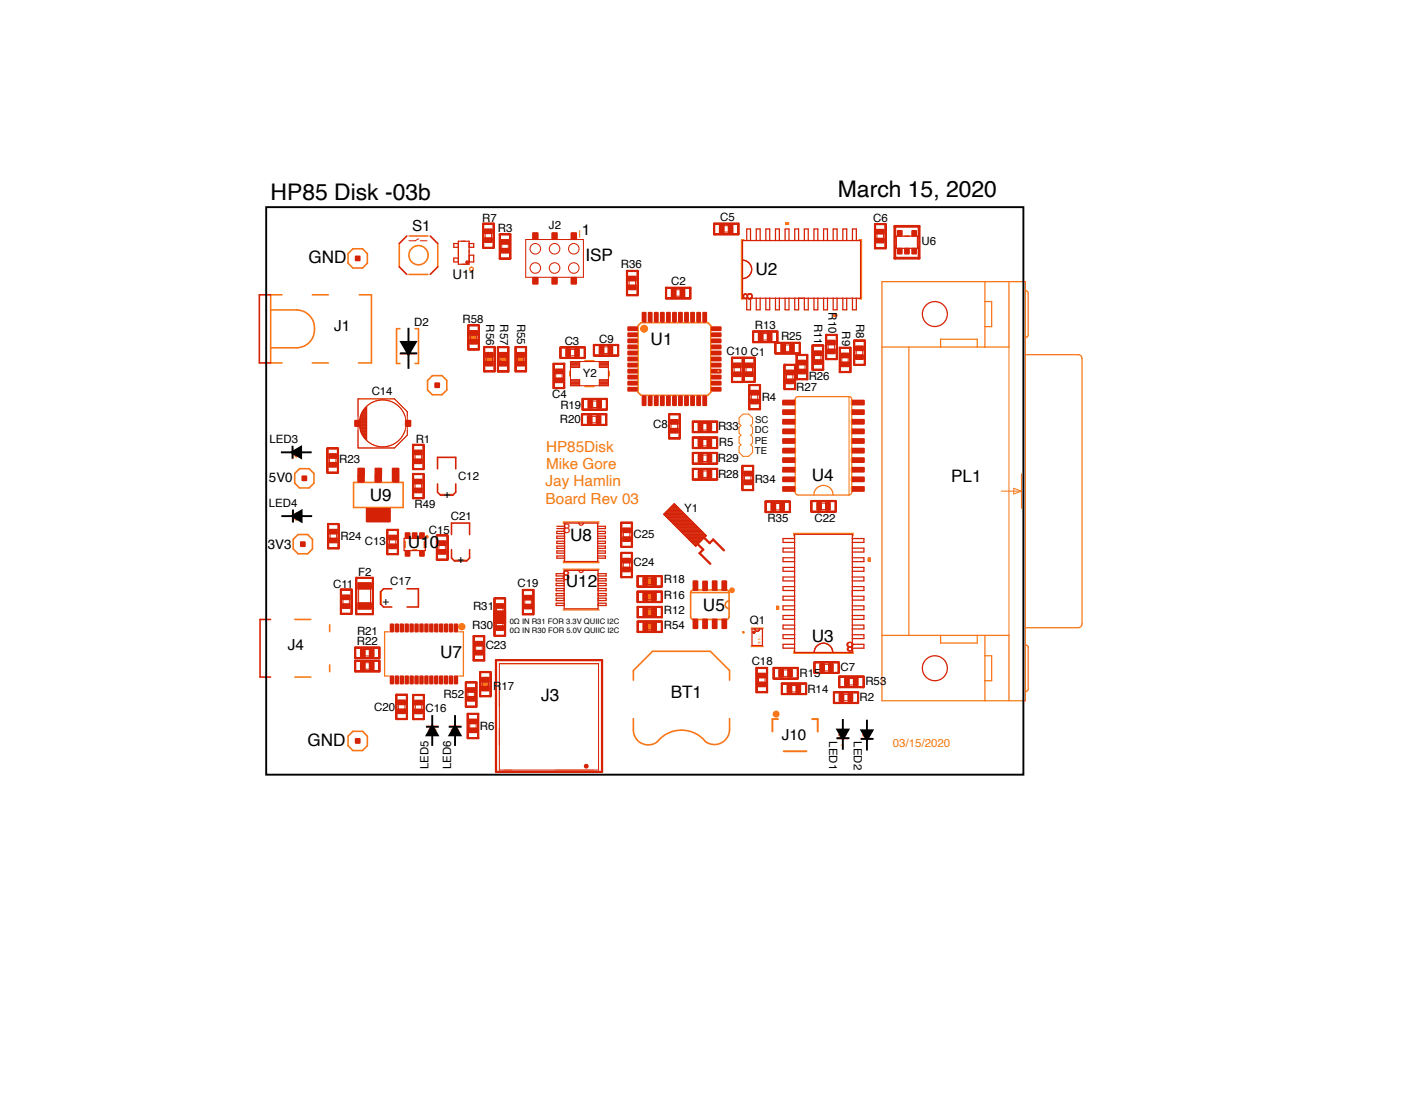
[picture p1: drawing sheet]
<svg xmlns="http://www.w3.org/2000/svg" width="259mm" height="203mm" viewBox="0 0 259 203" stroke-linecap="round" stroke-linejoin="round" font-family="sans-serif">
<g fill="#000" stroke="#d52106" stroke-width=".35">
<path d="M89.3 41.3v4.6zM89.3 45.8h2zM89.3 41.3l2 .1zM91.2 41.3l.1 4.6zM92.3 43.3l.1 4.5zM92.3 47.8h2zM92.3 43.3h2zM94.3 43.3v4.5zM115.9 50.1v4.5zM115.9 54.6h2zM115.9 50.1h2zM117.8 50.1l.1 4.5z"/>
<path d="M123.1 53.2v2zM123.1 55.1l4.5 .1zM123.1 53.2h4.5zM127.6 53.2v2zM132 41.3v2.1zM132 43.3h4.5zM132 41.3l4.5 .1zM136.4 41.3l.1 2.1zM161.7 41.4v4.5zM161.7 45.9h2zM161.7 41.4h2zM163.6 41.4l.1 4.5z"/>
<path d="M165.3 41.8h.2l-.1 6h-.1zM165.3 47.7h4.6l.1 .1h-4.7zM165.3 41.8h4.6l.1 .1h-4.7zM169.8 41.8h.2l-.1 6h-.1zM86.6 60.1v4.5zM86.5 64.6h2zM86.6 60.1l1.9 .1zM88.5 60.1v4.5zM89.5 64.1v4.6zM89.5 68.6l1.9 .1zM89.5 64.1l1.9 .1zM91.4 64.1v4.6z"/>
<path d="M92 64.2v4.5zM92 68.6l2 .1zM92 64.2h2zM93.9 64.2l.1 4.5zM95.3 64.1v4.6zM95.3 68.6l1.9 .1zM95.3 64.1l1.9 .1zM97.2 64.1v4.6zM102.3 67.3v4.5zM102.3 71.7l2 .1zM103.6 64.2v2zM103.6 66.2h4.5z"/>
<path d="M102.3 67.3h2zM104.3 67.3v4.5zM107.5 76.6l.1 2zM107.5 78.6h4.6zM107.6 73.7l.1 2.1zM107.7 75.7h4.5zM103.6 64.2h4.5zM108 64.2l.1 2zM109.7 63.8l.1 2zM109.7 65.7h4.6zM107.5 76.6h4.6zM112 76.6l.1 2z"/>
<path d="M107.6 73.7l4.6 .1zM112.1 73.7l.1 2.1zM109.7 63.8h4.6zM114.2 63.8l.1 2zM123.6 76.6l.1 4.5zM123.6 76.6h2.1zM128 77.9l.1 2zM128 79.9h4.6zM128 77.9l4.6 .1zM132.5 77.9l.1 2zM135.3 66.1v4.6zM135.3 70.6h2z"/>
<path d="M135.3 66.1l2 .1zM137.2 66.1l.1 4.6zM137.5 66.1v4.5zM137.5 70.6h2zM138.5 71.2v4.5zM138.5 75.7h2zM139.2 61.3v2zM139.2 63.3h4.5zM137.5 66.1l2 .1zM139.5 66.1v4.5zM138.5 71.2h2zM140.4 71.2l.1 4.5z"/>
<path d="M143.3 63.4v2zM143.3 65.3l4.5 .1zM139.2 61.3h4.5zM143.6 61.3l.1 2zM145 67.4v4.6zM145 71.9l2 .1zM145 67.4l2 .1zM146.9 67.4l.1 4.6zM147.2 65.6v4.6zM147.2 70.1h2zM143.3 63.4h4.5zM147.8 63.4v2z"/>
<path d="M147.2 65.6h2zM149.2 65.6v4.6zM150.1 63.9l.1 4.5zM150.1 68.4h2.1zM150.1 63.9h2.1zM152.1 63.9l.1 4.5zM152.7 61.9v4.5zM152.7 66.4h2zM152.7 61.9h2zM154.6 61.9l.1 4.5zM155.2 64.3v4.5zM155.2 68.8h2z"/>
<path d="M155.2 64.3h2zM157.2 64.3v4.5zM157.8 63l.1 4.5zM157.9 67.4l2 .1zM157.8 63h2.1zM159.8 63v4.5zM60.5 82.9v4.5zM60.5 87.4h2zM60.6 96.9l.1 4.5zM60.5 82.9h2zM62.4 82.9l.1 4.5zM60.6 96.9h2z"/>
<path d="M71.6 97.9v4.6zM71.6 97.9l2 .1zM76.3 82.2l.1 4.6zM76.3 87.6l.1 4.5zM76.3 86.7h2zM76.3 92.1h2zM76.3 82.2l2 .1zM76.3 87.6l2 .1zM78.3 82.2v4.6zM78.3 87.6v4.5zM80.7 99l.1 4.5zM80.7 99h2z"/>
<path d="M114.8 96.6v4.5zM114.8 96.6l2 .1zM123.6 81.1h2.1zM125.6 76.6v4.5zM128 80.9l.1 2zM128 86.7l.1 2zM128 83.7l.1 2.1zM128 82.8l4.6 .1zM128 88.7h4.6zM128 85.7h4.6zM128 80.9h4.6zM128 86.7h4.6z"/>
<path d="M128 83.7l4.6 .1zM132.5 80.9l.1 2zM132.5 86.7l.1 2zM132.5 83.7l.1 2.1zM137.2 86.1v4.5zM137.2 90.6h2zM137.2 86.1l2 .1zM139.2 86.1v4.5zM141.5 92.7v2zM141.5 94.7h4.5zM141.5 92.7h4.5zM146 92.7v2z"/>
<path d="M149.9 92.6l.1 2zM149.9 94.6h4.6zM149.9 92.6l4.6 .1zM154.4 92.6l.1 2zM60.6 101.4h2zM62.6 96.9v4.5zM63 109v4.5zM63 113.5h2zM63 109h2zM64.9 109l.1 4.5zM65.6 119.7l.1 2zM65.8 106.8l.1 6.8z"/>
<path d="M65.8 113.5l3.1 .1zM65.8 106.8l3.1 .1zM68.9 106.8v6.8zM65.6 119.7h4.6zM71.6 102.4l2 .1zM73.5 97.9l.1 4.6zM80.7 103.5h2zM82.7 99v4.5zM87.5 117.6l.1 4.5zM87.5 117.6h2zM91.4 113.1v4.5zM91.4 110.6v4.6z"/>
<path d="M91.4 117.5l2 .1zM91.4 115.1h2zM91.4 113.1h2zM91.4 110.6h2zM93.3 113.1l.1 4.5zM93.3 110.6l.1 4.6zM96.6 109.1l.1 4.5zM96.6 113.5l2 .1zM96.6 109.1h2zM98.6 109.1v4.5zM114.8 102.2v4.5zM114.8 101.1h2z"/>
<path d="M114.8 106.7h2zM114.8 102.2h2zM116.8 96.6v4.5zM116.8 102.2v4.5zM117.8 109.4v1.9zM117.8 106.5v2zM117.8 114.9l.1 2zM117.8 112.2l.1 2zM117.8 111.3h4.5zM117.8 108.4l4.5 .1zM117.8 116.8l4.6 .1zM117.8 114.1h4.6z"/>
<path d="M117.8 109.4h4.5zM117.8 106.5h4.5zM117.8 114.9h4.6zM117.8 112.2h4.6zM122.3 109.4v1.9zM122.3 106.5v2zM122.3 114.9v2zM122.3 112.2v2zM65.6 122.2l.1 2zM65.6 121.7h4.6zM65.6 124.1h4.6zM65.6 122.2h4.6z"/>
<path d="M70.1 119.7v2zM70.1 122.2v2zM73.2 128.4l.1 4.6zM73.2 132.9l2 .1zM73.2 128.4l2 .1zM75.2 128.4v4.6zM76.3 128.5l.1 4.5zM76.3 133h2.1zM76.3 128.5h2.1zM78.3 128.5v4.5zM86.1 126.2v4.5zM86.1 130.6l2 .1z"/>
<path d="M86.4 132l.1 4.5zM86.4 136.5h2zM87.5 122.1h2zM86.1 126.2h2zM88 126.2l.1 4.5zM86.4 132h2zM88.4 132v4.5zM88.7 124.3l.1 4.5zM88.7 128.7h2zM89.5 117.6v4.5zM88.7 124.3h2zM90.6 124.3l.1 4.5z"/>
<path d="M91.6 122l.1 20.7zM91.6 122l19.7 .1zM139.8 123.5v4.5zM139.8 128h2zM139.8 123.5h2zM141.7 123.5l.1 4.5zM142.9 123.5l.1 2zM142.9 125.5h4.6zM144.5 126.4v2zM144.5 128.3h4.5zM142.9 123.5h4.6zM147.4 123.5l.1 2z"/>
<path d="M144.5 126.4h4.5zM149 126.4v2zM150.5 122.5v1.9zM150.5 124.4h4.5zM154.1 128v2zM154.1 129.9l4.5 .1zM150.5 122.5h4.5zM155 122.5v1.9zM155.1 125.1v2zM155.1 127l4.5 .1zM154.1 128h4.5zM158.6 128v2z"/>
<path d="M155.1 125.1h4.5zM159.6 125.1v2zM91.7 142.7h19.6zM111.2 122l.1 20.7z"/>
</g>
<g fill="none" stroke="#f97618" stroke-width=".3">
<path d="M50 57.3h4.9a3.5 3.5 0 0 1 3.2 3.5 3.5 3.5 0 0 1-3.2 3.5h-4.9M52.1 54.5h-2.1v12.6h2.1M57.7 54.5h3M64.3 46.9l.9-.9h1.8l.9 .9v1.8l-.9 .9h-1.8l-.9-.9zM66.4 54.5h2.3v12.6h-2.4M73.8 45v4.3M75.6 50.7h3.5M75.6 43.6h3.5M80.9 45v4.3M118.5 59.7h12.3l.6 .5v12.3l-.6 .6h-12.3l-.6-.6v-12.3zM165.6 44.2v1.2M167.2 43.7h.8"/>
<path d="M169.6 44.2v1.2M57.7 67.1h3M73.9 60.8h-.6v6.4h.6M73.9 65.4h2.8M76.7 60.8h.7v6.4h-.7M79 70.3l.9-.8h1.8l.9 .8v1.8l-.9 .9h-1.8l-.9-.9zM105.3 68.7v.8M108.1 71.5h1.7M108.1 66.7h1.7M112.6 68.7v.8M54.1 82.9v1.9M54.1 94.6v1.9"/>
<path d="M54.2 99.7l.9-.9h1.8l.9 .9v1.8l-.9 .9h-1.8l-.9-.9zM54.5 87.6l.9-.9h1.7l.9 .9v1.7l-.9 .9h-1.7l-.9-.9zM54.8 83.2l-.7 .6 .7 .7M54.8 94.9l-.7 .6 .7 .7M65.4 89.2h9.1v4.6h-9.1zM81.5 91.4h2.1M54.5 114.5h2.9M60.9 115.5v1.3M70.5 109.5v2.1M74.9 100.1v1.2M76.3 101.7h.7M78.4 100.1v1.2"/>
<path d="M84.1 103.6h2.1M127.6 109.6h7.2M127.7 109.3l.5-.2h6l.3 .1 .3 .4v4.4l-.1 .3-.5 .2h-6.3l-.3-.5v-4.4zM134.8 111.1a.71 .71 0 0 0-.8 .7 .71 .71 0 0 0 .8 .7M54.5 125.2h2.9M60.9 122.9v1.3M65.2 135.2h1.8l.9 .9v1.8l-.9 .9h-1.8l-.9-.9v-1.8zM78.9 134.3h2M79.2 135l.7-.7 .7 .7M83.2 134.3h1.9M83.4 135l.7-.7 .7 .7M117.1 132.9a5.3 5.3 0 0 0 .3 3.4 2.72 2.72 0 0 0 4.6 .3 5.7 5.7 0 0 1 8.4 .5 2.79 2.79 0 0 0 4.4-2.1v-2.1"/>
<path d="M117.1 125.8v-1.8l3.5-3.6h10.7l3.5 3.6v1.8M154.7 136.6h1.9M155 135.9l.7 .6 .6-.6M159.1 136.6h2M159.4 135.9l.7 .7 .7-.7"/>
<circle cx="77.4" cy="47.2" r="1.78"/>
</g>
<g fill="#f97618" stroke="#f97618" stroke-width=".35">
<path d="M118.7 60.3a.57 .57 0 0 1 .9 .2 .57 .57 0 0 1-.4 .8 .57 .57 0 0 1-.7-.5h.3a.21 .21 0 0 1 .3-.2 .21 .21 0 0 1 .1 .3 .21 .21 0 0 1-.3 0l-.1-.1h-.3z" fill-rule="evenodd"/>
<circle cx="78.9" cy="99.3" r=".17"/>
<circle cx="85.4" cy="115.9" r=".51"/>
<circle cx="143.4" cy="132" r=".48"/>
<circle cx="135.3" cy="109.1" r=".36"/>
</g>
<g fill="none" stroke="#f97618" stroke-width=".18">
<path d="M145.2 41.2h.5v.3h-.5zM145.2 41.4h.5M145.2 41.3h.5M145.2 41.2h.5M154.1 58.1h.5v.3h-.5zM154.1 58.4h.5M154.1 58.3h.5M154.1 58.2h.5M66.2 77v-3.3h6.7l2.4 2.4v.9M66.2 79.6v3.2h6.7l2.4-2.3v-.9M66.6 77a4.3 4.3 0 0 1 4.1-3 4.3 4.3 0 0 1 4.2 3M66.6 79.6a4.3 4.3 0 0 0 4.1 3 4.3 4.3 0 0 0 4.2-3"/>
<path d="M156.9 73.3v18.2M186.5 64.2v53.3M185.1 90.8h3.7M187.4 90.3l1.4 .5-1.4 .5zM188.8 87.6v6.4M143.5 112.1h.4v.5l-.4 .1zM143.5 112.6h.4M143.5 112.5h.4M143.5 112.4h.4M143.5 112.3h.4M143.5 112.2h.4M143.5 112.1h.4"/>
<path d="M160.5 103.2h.4v.6h-.4zM160.5 103.7h.4M160.5 103.6h.4M160.5 103.5h.4M160.5 103.4h.4M160.5 103.3h.4"/>
</g>
<g fill="none" stroke="#f97618" stroke-width=".23">
<path d="M84.7 46.2v1M85.5 44.6h.5M85.5 48.9h.5M86.7 46.2v.5M137.5 44.3h-.5v11h.5M158.8 44.3h.4v11h-.4M163 52.1h26.5v77.5h-26.5zM182 52.1v12.1M182 55.8h1.3v4.6h-1.3M186.5 52.1v12.1h-23.5M189.5 53.8l.4 .1 .1 .3v7.8l-.1 .2-.4 .1M147.2 73.4l9.7-.1 .3 .1 .2 .3v17.3l-.2 .4-.3 .1h-9.4l-.3-.1-.2-.3v-17.2z"/>
<path d="M168 64.2v53.3M173.8 64.2v-1.5h6.8v1.5M189.5 65.6h9.8a.7 .7 0 0 1 .7 .7v49a.7 .7 0 0 1-.7 .8h-9.8M104.1 96.8v-.3h6.6v.3M146.7 99.1v-.5h11v.5M150.4 91.5a1.78 1.78 0 0 1 1.8-1.8 1.78 1.78 0 0 1 1.8 1.8M71.9 116.8h-.8v8.2h.8M84.8 116.8h.8v8.2h-.8M104.1 112.8h6.7M104.1 105.2h6.7M104.1 103.7v.3h6.6v-.3M138.8 119.5h2.3"/>
<path d="M138.8 116.1h2.3M163 117.5h23.5v12.1M173.8 117.5v1.4h6.8v-1.4M182 117.5v12.1M189.5 119.3h.3l.2 .3v7.9l-.1 .2-.4 .1M146.7 120.3v.5h11v-.5M182 121.2h1.3v4.7h-1.3"/>
<circle cx="87.1" cy="49.7" r=".36"/>
<circle cx="137.4" cy="116.9" r=".11"/>
</g>
<g fill="#f97618" stroke="#f97618" stroke-width=".35">
<path d="M95.7 66.1h1.1v.6h-1.1z"/>
<path d="M89.9 66.1h1.1v.6h-1.1z"/>
<path d="M92.5 66.2h1v.5h-1z"/>
<path d="M87 62.1h1v.6h-1z"/>
<path d="M157.4 90h.2v.8h-.2z"/>
<path d="M157.4 88.3h.2v.7h-.2z"/>
<path d="M157.4 86.5h.2v.7h-.2z"/>
<path d="M157.4 84.7h.2v.7h-.2z"/>
<path d="M157.4 83h.2v.7h-.2z"/>
<path d="M157.4 81.2h.2v.7h-.2z"/>
<path d="M157.4 79.4h.2v.7h-.2z"/>
<path d="M157.4 77.6h.2v.7h-.2z"/>
<path d="M146.8 90h.2v.8h-.2z"/>
<path d="M146.8 88.3h.2v.7h-.2z"/>
<path d="M146.8 86.5h.2v.7h-.2z"/>
<path d="M146.8 84.7h.2v.7h-.2z"/>
<path d="M146.8 83h.2v.7h-.2z"/>
<path d="M146.8 81.2h.2v.7h-.2z"/>
<path d="M146.8 79.4h.2v.7h-.2z"/>
<path d="M146.8 77.6h.2v.7h-.2z"/>
<path d="M146.8 75.8h.2v.8h-.2z"/>
<path d="M146.8 74.1h.2v.7h-.2z"/>
<path d="M157.4 75.8h.2v.8h-.2z"/>
<path d="M157.4 74.1h.2v.7h-.2z"/>
<path d="M119.8 115.4h.5v1h-.5z"/>
<path d="M119.8 112.7h.5v1h-.5z"/>
<path d="M89.2 126.2h1v.6h-1z"/>
<path d="M119.8 109.8h.5v1.1h-.5z"/>
<path d="M119.8 107h.5v1h-.5z"/>
</g>
<path d="M107.1 42.6v1.3M136.6 77.3l.7-.7h1.1l.7 .7v1l-.4 .4 .4 .3v1.1l-.4 .4 .4 .3v1.1l-.4 .3 .4 .4v1.1l-.7 .7h-1.1l-.7-.7v-1.1l.4-.4-.4-.3v-1.1l.4-.3-.4-.4v-1.1l.4-.3-.4-.4zM92.3 122.7h18.3M92.3 126.5v4.1M92.3 134.8v2.9M93.2 142.4h1.4M102.7 142.4h7" fill="none" stroke="#f97618" stroke-width=".19"/>
<path d="M143.8 133h-1v2.3M144.9 138.9h4.1M150.1 133h1v2.3" fill="none" stroke="#f97618" stroke-width=".36"/>
<g fill="none" stroke="#d52106" stroke-width=".18">
<path d="M89.7 43.1v1M90.9 43.1v1M92.7 45v1M93.9 45v1M116.3 51.8v1M117.5 51.8v1M124.8 53.6h1M124.8 54.8h1M133.7 41.7h1M133.7 42.9h1M162.1 43.2v1M163.3 43.2v1"/>
<path d="M66.2 73.7h6.7l2.4 2.4v4.4l-2.4 2.3h-6.7zM66.5 78.3h1.2M66.5 78.2h1.2M66.5 78.5h1.2M66.5 78.1h1.2M66.5 78.6h1.2M66.5 78h1.2M66.5 78.8h1.2M66.5 78.7h1.2M66.5 77.9h1.2M66.5 77.8h1.2M66.6 78.9h1.1"/>
<path d="M66.6 77.7h1.1M66.6 79h1.1M66.6 77.6h1.1M66.6 79.1h1.1M66.6 77.5h1.1M66.6 79.2h1.1M66.6 77.4h1.1M66.6 79.5h1.1M66.6 79.3h1.1M66.6 77.2h1.1M66.7 79.6h1M66.7 77.1h1"/>
<path d="M66.7 77h1M66.7 79.7h1M66.7 76.9h1M66.8 79.8h.9M66.8 76.8h.9M66.8 79.9h.9M66.8 76.7h.9M66.9 76.6h.8M66.9 76.5h.8M67 76.4h.7M67 76.2h.7M67 76.1h.7"/>
<path d="M67.1 76.1l.6-.8v6a4.2 4.2 0 0 1-1-4.3M67.1 76.1l-.4 .9M67.1 76h.6M67.2 75.9h.5M67.3 75.8h.4M67.4 75.7h.3M67.5 75.6h.2M67.6 75.5h.1M67.7 75.4h.1M67.8 75.1v6.3M86.9 61.9v1M88.1 61.9v1"/>
<path d="M89.8 65.9v1M91 65.9v1M92.4 65.9v1M93.6 65.9v1M95.6 65.9v1M96.8 65.9v1M102.7 69v1M103.9 69v1M105.3 64.6h1M105.3 65.8h1M109.3 78.2h1M109.3 77h1"/>
<path d="M109.4 75.3h1M109.4 74.2h1M111.5 64.1h1M111.5 65.3h1M124 78.3v1M125.2 78.3v1M129.8 78.3h1M129.8 79.5h1M135.7 67.9v1M136.9 67.9v1M137.9 67.9v1M138.9 72.9v1"/>
<path d="M139.1 67.9v1M140 72.9v1M140.9 62.9h1M140.9 61.7h1M145 65h1M145 63.8h1M145.4 69.2v1M146.5 69.2v1M147.6 67.4v1M148.8 67.4v1M150.5 65.6v1M151.7 65.6v1"/>
<path d="M153.1 63.7v.9M154.3 63.7v.9M155.6 66v1M156.8 66v1M158.3 64.7v1M159.4 64.7v1M60.9 84.6v1M61 98.6v1M62.1 84.6v1M62.2 98.6v1M66.9 80h.8M66.9 80.1h.8"/>
<path d="M67 80.2h.7M67 80.3h.7M67.1 80.5h.6M67.1 80.6h.6M67.2 80.7h.5M67.3 80.8h.4M67.4 80.9h.3M67.5 81h.2M67.6 81.1h.1M67.7 81.2h.1M72 99.7v1M73.2 99.7v1"/>
<path d="M76.7 84v1M76.7 89.4v1M77.9 84v1M77.9 89.4v1M115.2 98.4v1M116.4 98.4v1M122.7 95h3.9M122.7 95.1h4M122.8 94.9h3.6M122.8 95.3h4M122.9 94.8h3.4M122.9 95.4h4"/>
<path d="M123 94.7h3.2M123 95.5h4M123.1 94.6h3M123.1 95.6h4M123.2 95.7h4M123.2 94.5h2.8M123.3 95.8h4M123.3 94.4h2.6M123.5 94.3h2.3M123.5 95.9h3.9M123.6 96h3.9M123.6 94.2h2.1"/>
<path d="M123.7 94.1h1.9M123.7 96.1h3.9M123.8 94h1.7M123.8 96.2h3.9M123.9 93.8h1.5M123.9 96.3h4M124 93.7h1.3M124 96.4h4M124.1 93.6h1M124.1 96.5h4M124.2 96.7h4M124.2 93.5h.8"/>
<path d="M124.3 96.8h4M124.3 93.4h.6M124.4 96.9h4M124.4 93.3h.4M124.5 93.2h.2M124.6 97h3.9M124.6 93.1l6 5.9-2 2-6-5.9zM124.7 97.1h3.9M124.8 97.2h3.9M124.9 97.3h3.9M125 97.4h3.9M125.1 97.5h3.9"/>
<path d="M125.2 97.6h3.9M125.3 97.8h4M125.4 97.9h4M125.5 98h4M125.6 98.1h4M125.7 98.2h4M125.8 98.3h4M126 98.4h3.9M126.1 98.5h3.9M126.2 98.6h3.9M126.3 98.7h3.9M126.4 98.8h3.9"/>
<path d="M126.5 98.9h4M126.6 99h4M126.7 99.1h3.8M126.8 99.3h3.6M126.9 99.4h3.3M127 99.5h3.1M127.1 99.6h2.9M127.2 99.7h2.7M127.3 99.8h2.5M127.5 99.9h2.2M129.8 81.3h1M129.8 82.4h1"/>
<path d="M129.8 88.3h1M129.8 87.1h1M129.8 85.3h1M129.8 84.1h1M137.6 87.9v1M138.8 87.9v1M143.2 94.3h1M143.2 93.1h1M151.7 94.2h1M151.7 93h1M63.4 110.7v1M64.6 110.7v1"/>
<path d="M66.3 108.8v2.7M68.5 108.8v2.7M81.1 100.7v1M82.3 100.7v1M87.9 119.4v1M89.1 119.4v1M91.7 114.8v1M91.8 112.4v1M93 114.8v1M93 112.4v1M97 110.8v1M98.2 110.8v1"/>
<path d="M115.2 104v1M116.4 104v1M119.6 109.7h1M119.6 110.9h1M119.6 106.9h1M119.6 108.1h1M119.6 116.5h1M119.6 115.3h1M119.6 113.8h1M119.6 112.6h1M127.6 100h2M127.7 100.1h1.8"/>
<path d="M127.8 100.2h1.6M127.9 100.3h1.4M128 100.4h1.1M128.1 100.5h.9M128.2 100.7h.7M128.3 100.8h.5M128.4 100.9h.3M128.6 101h.1M67.4 120.1h1M67.4 121.3h1M67.4 122.5h1M67.4 123.7h1"/>
<path d="M73.6 130.2v1M74.8 130.2v1M76.8 130.2v1M77.9 130.2v1M86.5 127.9v1M86.8 133.7v1M87.7 127.9v1M88 133.7v1M89.1 126v1M90.3 126v1M140.2 125.2v1M141.4 125.2v1"/>
<path d="M144.7 123.9h1M144.7 125.1h1M146.2 126.8h1M146.2 127.9h1M152.3 124h1M152.3 122.8h1M155.9 128.4h1M155.9 129.6h1M156.9 125.5h1M156.9 126.6h1"/>
<circle cx="70.7" cy="78.3" r="4.3"/>
</g>
<g fill="#d52106" stroke="#d52106" stroke-width=".35">
<path d="M137.8 67.2h1.3v.7h-1.3z"/>
<path d="M137.8 68.8h1.3v.7h-1.3z"/>
<path d="M155.2 128.3h.7v1.3h-.7z"/>
<path d="M156.8 128.3h.7v1.3h-.7z"/>
<path d="M92.7 44.4h1.3v.7h-1.3z"/>
<path d="M92.7 46h1.3v.7h-1.3z"/>
<path d="M124.2 53.5h.7v1.3h-.7z"/>
<path d="M125.8 53.5h.7v1.3h-.7z"/>
<path d="M63.3 111.7h1.3v.7h-1.3z"/>
<path d="M63.3 110.1h1.3v.7h-1.3z"/>
<path d="M110.4 74.1h.7v1.3h-.7z"/>
<path d="M108.7 74.1h.8v1.3h-.8z"/>
<path d="M110.3 76.9h.7v1.3h-.7z"/>
<path d="M108.6 76.9h.8v1.3h-.8z"/>
<path d="M76.7 129.5h1.3v.8h-1.3z"/>
<path d="M76.7 131.2h1.3v.7h-1.3z"/>
<path d="M66.7 120h.7v1.4h-.7z"/>
<path d="M68.3 120h.8v1.4h-.8z"/>
<path d="M66.7 122.5h.7v1.3h-.7z"/>
<path d="M68.3 122.5h.8v1.3h-.8z"/>
<path d="M73.6 129.5h1.3v.7h-1.3z"/>
<path d="M73.6 131.2h1.3v.7h-1.3z"/>
<path d="M66.2 111.5h2.4v1.1h-2.4z"/>
<path d="M66.2 107.8h2.4v1.1h-2.4z"/>
<path d="M165.9 46h.8v.9h-.8z"/>
<path d="M167.3 46h.7v.9h-.7z"/>
<path d="M168.6 46h.7v.9h-.7z"/>
<path d="M168.6 42.7h.7v.9h-.7z"/>
<path d="M165.9 42.7h.8v.9h-.8z"/>
<path d="M116.1 60.5h1.6v.5h-1.6z"/>
<path d="M116.1 61.6h1.6v.6h-1.6z"/>
<path d="M116.1 62.7h1.6v.6h-1.6z"/>
<path d="M116.1 63.9h1.6v.5h-1.6z"/>
<path d="M116.1 65h1.6v.5h-1.6z"/>
<path d="M116.1 66.1h1.6v.6h-1.6z"/>
<path d="M116.1 67.2h1.6v.6h-1.6z"/>
<path d="M116.1 68.4h1.6v.5h-1.6z"/>
<path d="M116.1 69.5h1.6v.5h-1.6z"/>
<path d="M116.1 70.6h1.6v.5h-1.6z"/>
<path d="M116.1 71.7h1.6v.5h-1.6z"/>
<path d="M118.8 73.3h.5v1.6h-.5z"/>
<path d="M119.9 73.3h.5v1.6h-.5z"/>
<path d="M121 73.3h.6v1.6h-.6z"/>
<path d="M122.1 73.3h.6v1.6h-.6z"/>
<path d="M123.3 73.3h.5v1.6h-.5z"/>
<path d="M124.4 73.3h.5v1.6h-.5z"/>
<path d="M125.5 73.3h.5v1.6h-.5z"/>
<path d="M126.6 73.3h.6v1.6h-.6z"/>
<path d="M127.7 73.3h.6v1.6h-.6z"/>
<path d="M128.9 73.3h.5v1.6h-.5z"/>
<path d="M130 73.3h.5v1.6h-.5z"/>
<path d="M131.6 71.7h1.6v.5h-1.6z"/>
<path d="M131.6 70.6h1.6v.5h-1.6z"/>
<path d="M131.6 69.5h1.6v.5h-1.6z"/>
<path d="M131.6 68.4h1.6v.5h-1.6z"/>
<path d="M131.6 67.2h1.6v.6h-1.6z"/>
<path d="M131.6 66.1h1.6v.6h-1.6z"/>
<path d="M131.6 65h1.6v.5h-1.6z"/>
<path d="M131.6 63.9h1.6v.5h-1.6z"/>
<path d="M131.6 62.7h1.6v.6h-1.6z"/>
<path d="M131.6 61.6h1.6v.6h-1.6z"/>
<path d="M131.6 60.5h1.6v.5h-1.6z"/>
<path d="M130 57.8h.5v1.6h-.5z"/>
<path d="M128.9 57.8h.5v1.6h-.5z"/>
<path d="M127.7 57.8h.6v1.6h-.6z"/>
<path d="M126.6 57.8h.6v1.6h-.6z"/>
<path d="M125.5 57.8h.5v1.6h-.5z"/>
<path d="M124.4 57.8h.5v1.6h-.5z"/>
<path d="M123.3 57.8h.5v1.6h-.5z"/>
<path d="M122.1 57.8h.6v1.6h-.6z"/>
<path d="M121 57.8h.6v1.6h-.6z"/>
<path d="M119.9 57.8h.5v1.6h-.5z"/>
<path d="M118.8 57.8h.5v1.6h-.5z"/>
<path d="M138.8 73.9h1.3v.7h-1.3z"/>
<path d="M138.8 72.2h1.3v.8h-1.3z"/>
<path d="M124 79.3h1.3v.7h-1.3z"/>
<path d="M124 77.6h1.3v.8h-1.3z"/>
<path d="M110.8 64.1h.7v1.3h-.7z"/>
<path d="M112.4 64.1h.8v1.3h-.8z"/>
<path d="M135.6 67.2h1.3v.7h-1.3z"/>
<path d="M135.6 68.8h1.3v.8h-1.3z"/>
<path d="M71.9 99h1.3v.7h-1.3z"/>
<path d="M71.9 100.7h1.3v.7h-1.3z"/>
<path d="M65.6 77.8h.9v1h-.9z"/>
<path d="M75 77.8h.8v1h-.8z"/>
<path d="M77.6 98.6h.7v.9h-.7z"/>
<path d="M76.3 98.6h.7v.9h-.7z"/>
<path d="M75 98.6h.7v.9h-.7z"/>
<path d="M75 101.9h.7v.9h-.7z"/>
<path d="M77.6 101.9h.7v.9h-.7z"/>
<path d="M81.1 101.7h1.3v.7h-1.3z"/>
<path d="M81.1 100.1h1.3v.7h-1.3z"/>
<path d="M72.6 86.6h1v1.3h-1z"/>
<path d="M72.6 88h1v1h-1z"/>
<path d="M69.4 86.6h1.1v1.3h-1.1z"/>
<path d="M69.4 88h1v1h-1z"/>
<path d="M66.2 86.6h1.1v1.3h-1.1z"/>
<path d="M66.2 88h1.1v1h-1.1z"/>
<path d="M67.8 94h4.3v.6h-4.3z"/>
<path d="M67.8 94.6h4.3v1.8h-4.3z"/>
<path d="M76.7 83.3h1.3v.7h-1.3z"/>
<path d="M76.7 84.9h1.3v.7h-1.3z"/>
<path d="M76.7 88.7h1.3v.7h-1.3z"/>
<path d="M76.7 90.3h1.3v.7h-1.3z"/>
<path d="M104.6 64.5h.8v1.4h-.8z"/>
<path d="M106.3 64.5h.7v1.4h-.7z"/>
<path d="M102.6 68.3h1.4v.7h-1.4z"/>
<path d="M102.6 70h1.4v.7h-1.4z"/>
<path d="M60.8 84h1.4v.7h-1.4z"/>
<path d="M60.8 85.6h1.4v.7h-1.4z"/>
<path d="M60.9 97.9h1.4v.8h-1.4z"/>
<path d="M60.9 99.6h1.4v.7h-1.4z"/>
<path d="M156.2 125.4h.7v1.3h-.7z"/>
<path d="M157.8 125.4h.7v1.3h-.7z"/>
<path d="M133 41.7h.8v1.3h-.8z"/>
<path d="M134.7 41.7h.7v1.3h-.7z"/>
<path d="M162 44.1h1.4v.7h-1.4z"/>
<path d="M162 42.5h1.4v.7h-1.4z"/>
<path d="M95.6 66.9h1.3v.7h-1.3z"/>
<path d="M95.6 65.2h1.3v.8h-1.3z"/>
<path d="M89.8 66.9h1.3v.7h-1.3z"/>
<path d="M89.8 65.2h1.3v.8h-1.3z"/>
<path d="M92.3 66.9h1.3v.7h-1.3z"/>
<path d="M92.3 65.2h1.3v.8h-1.3z"/>
<path d="M86.9 61.2h1.3v.7h-1.3z"/>
<path d="M86.9 62.8h1.3v.7h-1.3z"/>
<path d="M153.2 122.8h.7v1.3h-.7z"/>
<path d="M151.6 122.8h.7v1.3h-.7z"/>
<path d="M97 111.8h1.3v.7h-1.3z"/>
<path d="M97 110.2h1.3v.7h-1.3z"/>
<path d="M102.1 51.4h.8v1.1h-.8z"/>
<path d="M105.6 51.4h.9v1.1h-.9z"/>
<path d="M98.5 51.4h.9v1.1h-.9z"/>
<path d="M105.6 43.1h.9v1.1h-.9z"/>
<path d="M102.1 43.1h.8v1.1h-.8z"/>
<path d="M98.5 43.1h.9v1.1h-.9z"/>
<path d="M157.6 90h2.1v.8h-2.1z"/>
<path d="M157.6 88.3h2.1v.7h-2.1z"/>
<path d="M157.6 86.5h2.1v.7h-2.1z"/>
<path d="M157.6 84.7h2.1v.7h-2.1z"/>
<path d="M157.6 83h2.1v.7h-2.1z"/>
<path d="M157.6 81.2h2.1v.7h-2.1z"/>
<path d="M157.6 79.4h2.1v.7h-2.1z"/>
<path d="M157.6 77.6h2.1v.7h-2.1z"/>
<path d="M144.7 90h2.1v.8h-2.1z"/>
<path d="M144.7 88.3h2.1v.7h-2.1z"/>
<path d="M144.7 86.5h2.1v.7h-2.1z"/>
<path d="M144.7 84.7h2.1v.7h-2.1z"/>
<path d="M144.7 83h2.1v.7h-2.1z"/>
<path d="M144.7 81.2h2.1v.7h-2.1z"/>
<path d="M144.7 79.4h2.1v.7h-2.1z"/>
<path d="M144.7 77.6h2.1v.7h-2.1z"/>
<path d="M144.7 75.8h2.1v.8h-2.1z"/>
<path d="M144.7 74.1h2.1v.7h-2.1z"/>
<path d="M157.6 75.8h2.1v.8h-2.1z"/>
<path d="M157.6 74.1h2.1v.7h-2.1z"/>
<path d="M152.7 93h.7v1.3h-.7z"/>
<path d="M151 93h.8v1.3h-.8z"/>
<path d="M129.1 81.2h.7v1.3h-.7z"/>
<path d="M130.7 81.2h.8v1.3h-.8z"/>
<path d="M80.4 70.9h.8v.7h-.8z"/>
<path d="M55.9 88.1h.7v.7h-.7z"/>
<path d="M55.6 100.3h.7v.7h-.7z"/>
<path d="M65.8 47.4h.7v.7h-.7z"/>
<path d="M84 125.1h.5v1.3h-.5z"/>
<path d="M84 115.4h.5v1.4h-.5z"/>
<path d="M83.1 115.4h.5v1.4h-.5z"/>
<path d="M82.2 115.4h.5v1.4h-.5z"/>
<path d="M83.1 125.1h.5v1.3h-.5z"/>
<path d="M82.2 125.1h.5v1.3h-.5z"/>
<path d="M81.3 125.1h.5v1.3h-.5z"/>
<path d="M80.4 125.1h.5v1.3h-.5z"/>
<path d="M79.5 125.1h.5v1.3h-.5z"/>
<path d="M78.6 125.1h.4v1.3h-.4z"/>
<path d="M77.7 125.1h.4v1.3h-.4z"/>
<path d="M76.8 125.1h.4v1.3h-.4z"/>
<path d="M75.8 125.1h.5v1.3h-.5z"/>
<path d="M74.9 125.1h.5v1.3h-.5z"/>
<path d="M74 125.1h.5v1.3h-.5z"/>
<path d="M73.1 125.1h.5v1.3h-.5z"/>
<path d="M72.2 125.1h.5v1.3h-.5z"/>
<path d="M81.3 115.4h.5v1.4h-.5z"/>
<path d="M80.4 115.4h.5v1.4h-.5z"/>
<path d="M79.5 115.4h.5v1.4h-.5z"/>
<path d="M78.6 115.4h.4v1.4h-.4z"/>
<path d="M77.7 115.4h.4v1.4h-.4z"/>
<path d="M76.8 115.4h.4v1.4h-.4z"/>
<path d="M75.8 115.4h.5v1.4h-.5z"/>
<path d="M74.9 115.4h.5v1.4h-.5z"/>
<path d="M74 115.4h.5v1.4h-.5z"/>
<path d="M73.1 115.4h.5v1.4h-.5z"/>
<path d="M72.2 115.4h.5v1.4h-.5z"/>
<path d="M89.6 42.4h1.3v.7h-1.3z"/>
<path d="M89.6 44h1.3v.8h-1.3z"/>
<path d="M158.2 65.7h1.3v.7h-1.3z"/>
<path d="M158.2 64h1.3v.8h-1.3z"/>
<path d="M155.5 67h1.3v.7h-1.3z"/>
<path d="M155.5 65.4h1.3v.7h-1.3z"/>
<path d="M153 64.6h1.3v.7h-1.3z"/>
<path d="M153 63h1.3v.7h-1.3z"/>
<path d="M150.5 66.6h1.3v.7h-1.3z"/>
<path d="M150.5 64.9h1.3v.8h-1.3z"/>
<path d="M141.9 61.6h.7v1.3h-.7z"/>
<path d="M140.2 61.6h.8v1.3h-.8z"/>
<path d="M146 63.7h.7v1.3h-.7z"/>
<path d="M144.4 63.7h.7v1.3h-.7z"/>
<path d="M147.5 68.3h1.4v.8h-1.4z"/>
<path d="M147.5 66.7h1.4v.7h-1.4z"/>
<path d="M145.3 70.2h1.3v.7h-1.3z"/>
<path d="M145.3 68.5h1.3v.7h-1.3z"/>
<path d="M145.6 126.7h.7v1.3h-.7z"/>
<path d="M147.2 126.7h.7v1.3h-.7z"/>
<path d="M144 123.8h.7v1.3h-.7z"/>
<path d="M145.7 123.8h.7v1.3h-.7z"/>
<path d="M130.8 87h.7v1.3h-.7z"/>
<path d="M129.1 87h.7v1.3h-.7z"/>
<path d="M130.8 84.1h.7v1.3h-.7z"/>
<path d="M129.1 84.1h.7v1.3h-.7z"/>
<path d="M91.7 115.8h1.3v.7h-1.3z"/>
<path d="M91.7 114.1h1.3v.8h-1.3z"/>
<path d="M91.7 111.7h1.3v.7h-1.3z"/>
<path d="M91.7 113.3h1.3v.7h-1.3z"/>
<path d="M140.1 124.5h1.3v.8h-1.3z"/>
<path d="M140.1 126.2h1.3v.7h-1.3z"/>
<path d="M129.1 78.3h.7v1.3h-.7z"/>
<path d="M130.7 78.3h.8v1.3h-.8z"/>
<path d="M137.5 87.2h1.4v.7h-1.4z"/>
<path d="M137.5 88.8h1.4v.7h-1.4z"/>
<path d="M144.2 93h.7v1.3h-.7z"/>
<path d="M142.6 93h.7v1.3h-.7z"/>
<path d="M116.2 51.1h1.3v.8h-1.3z"/>
<path d="M116.2 52.8h1.3v.7h-1.3z"/>
<path d="M128.2 114.5h.7v1.6h-.7z"/>
<path d="M133.5 107.5h.7v1.6h-.7z"/>
<path d="M131.7 107.5h.7v1.6h-.7z"/>
<path d="M130 107.5h.7v1.6h-.7z"/>
<path d="M128.2 107.5h.7v1.6h-.7z"/>
<path d="M130 114.5h.7v1.6h-.7z"/>
<path d="M131.7 114.5h.7v1.6h-.7z"/>
<path d="M133.5 114.5h.7v1.6h-.7z"/>
<path d="M65.8 136.6h.7v.8h-.7z"/>
<path d="M115.2 97.7h1.3v.7h-1.3z"/>
<path d="M115.2 99.3h1.3v.7h-1.3z"/>
<path d="M120.5 115.2h.8v1.4h-.8z"/>
<path d="M118.9 115.2h.7v1.4h-.7z"/>
<path d="M120.5 112.5h.8v1.3h-.8z"/>
<path d="M118.9 112.5h.7v1.3h-.7z"/>
<path d="M89 126.9h1.3v.8h-1.3z"/>
<path d="M89 125.3h1.3v.7h-1.3z"/>
<path d="M118.9 109.7h.7v1.3h-.7z"/>
<path d="M120.5 109.7h.7v1.3h-.7z"/>
<path d="M118.9 106.8h.7v1.3h-.7z"/>
<path d="M120.5 106.8h.7v1.3h-.7z"/>
<path d="M115.1 104.9h1.3v.7h-1.3z"/>
<path d="M115.1 103.3h1.3v.7h-1.3z"/>
<path d="M86.4 127.2h1.3v.7h-1.3z"/>
<path d="M86.4 128.9h1.3v.7h-1.3z"/>
<path d="M86.7 133h1.4v.8h-1.4z"/>
<path d="M86.7 134.7h1.4v.7h-1.4z"/>
<path d="M87.9 118.7h1.3v.7h-1.3z"/>
<path d="M87.9 120.3h1.3v.7h-1.3z"/>
</g>
<path d="M50 54.5h-2.1v12.6h2.1M73.8 49.3l1.4 1.4M75.2 43.6l-1.4 1.4M79.5 43.6l1.4 1.4M80.9 49.3l-1.4 1.4M80.9 86.7v-2.1h3.3v2.1M80.9 89.5v1.5l.5 .6h2.3l.5-.6v-1.5M83.4 98.8v-2.1h3.4v2.1M50 114.5h-1.9v10.7h1.9M72.4 108.9h-1.5l-.6 .5v2.3l.6 .5h1.5M75.2 108.9h2.1v3.3h-2.1M83.4 101.6v1.6l.6 .5h2.2l.6-.5v-1.6" fill="none" stroke="#d52106" stroke-width=".3"/>
<g fill="none" stroke="#d52106" stroke-width=".19">
<path d="M77.4 44.2l-.7 .3h-1.1M77.7 44.5h1.2M97.2 44.3h10.6v7h-10.6zM105.4 66.8h7v4.5h-7zM105.4 70.2h1.7v1.1M105.4 71.2h1.7M105.4 71h1.7M105.4 70.9h1.7M105.4 70.7h1.7M105.4 70.6h1.7M105.4 70.4h1.7M105.4 70.3h1.7"/>
<path d="M105.4 67.8h1.7M105.4 67.7h1.7M105.4 67.5h1.7M105.4 67.4h1.7M105.4 67.2h1.7M105.4 67.1h1.7M105.4 66.9h1.7M107.1 66.8v1.2h-1.7M110.8 66.8v1.2h1.6M110.8 71.2h1.6M110.8 71h1.6M110.8 70.9h1.6"/>
<path d="M110.8 70.7h1.6M110.8 70.6h1.6M110.8 70.4h1.6M110.8 70.3h1.6M110.8 67.8h1.6M110.8 67.7h1.6M110.8 67.5h1.6M110.8 67.4h1.6M110.8 67.2h1.6M110.8 67.1h1.6M110.8 66.9h1.6M112.4 70.2h-1.6v1.1"/>
<path d="M130.2 99.4l-.1 .1M129.1 100.5l-.1 .1M92.3 122.7h18.3v19.7h-18.3z"/>
<circle cx="98.9" cy="46" r=".97"/>
<circle cx="98.9" cy="49.6" r=".97"/>
<circle cx="102.5" cy="46" r=".97"/>
<circle cx="102.5" cy="49.6" r=".97"/>
<circle cx="106.1" cy="49.6" r=".97"/>
<circle cx="106.1" cy="46" r=".97"/>
</g>
<g fill="none" stroke="#d52106" stroke-width=".23">
<path d="M84.7 44.6h2v4.3h-2zM84.7 47.7h-.8v.7h.8M84.7 45h-.8v.7h.8M86.7 47.2h.9v1.2h-.9M86.7 45h.9v.7h-.9M137.2 48.1a1.7 1.7 0 0 1 1.7 1.7 1.7 1.7 0 0 1-1.7 1.7M137.2 44.5h21.9v10.6h-21.9zM138 44.5v-2.2h.7v2.2M138 55.1v2.2h.7v-2.2M139.8 55.1v2.2h.7v-2.2M139.8 44.5v-2.2h.7v2.2M141.6 55.1v2.2h.7v-2.2"/>
<path d="M141.6 44.5v-2.2h.7v2.2M143.3 55.1v2.2h.7v-2.2M143.3 44.5v-2.2h.7v2.2M145.1 55.1v2.2h.7v-2.2M145.1 44.5v-2.2h.7v2.2M146.9 55.1v2.2h.7v-2.2M146.9 44.5v-2.2h.7v2.2M148.7 55.1v2.2h.7v-2.2M148.7 44.5v-2.2h.7v2.2M150.4 55.1v2.2h.8v-2.2M150.4 44.5v-2.2h.8v2.2M152.2 55.1v2.2h.7v-2.2"/>
<path d="M152.2 44.5v-2.2h.7v2.2M154 55.1v2.2h.7v-2.2M154 44.5v-2.2h.7v2.2M155.8 55.1v2.2h.7v-2.2M155.8 44.5v-2.2h.7v2.2M157.6 55.1v2.2h.7v-2.2M157.6 44.5v-2.2h.7v2.2M165.7 43.7h3.9v2.2h-3.9zM74.7 99.6h3.9v2.2h-3.9zM102.9 97.3h1.4M102.9 97.7h1.4M104.3 99.1h-1.4v.5h1.4"/>
<path d="M104.3 96.7h6.2v7.1h-6.2zM104.3 98.2h-1.4v.5h1.4M107.8 96.7a.42 .42 0 0 1-.4 .4 .42 .42 0 0 1-.4-.4M110.5 99.1h1.4v.5h-1.4M110.5 97.3h1.4v.4h-1.4M110.5 98.2h1.4v.5h-1.4M146.9 99.6h-2.2v.7h2.2M146.9 98.8h10.6v21.8h-10.6zM157.5 99.6h2.2v.7h-2.2M104.3 107h-1.5v.4h1.5M104.3 105.5h6.2v7.1h-6.2zM104.3 106.1h-1.5v.4h1.5"/>
<path d="M104.3 107.9h-1.5v.4h1.5M104.3 108.8h-1.5v.4h1.5M104.3 109.7h-1.5v.5h1.5M104.3 110.6h-1.5v.4h1.5M104.3 111.5h-1.5v.5h1.5M104.3 100.1h-1.4v.4h1.4M104.3 101h-1.4v.4h1.4M104.3 101.9h-1.4v.4h1.4M104.3 102.8h-1.4v.4h1.4M107.8 105.4a.42 .42 0 0 1-.4 .5 .42 .42 0 0 1-.4-.4M110.5 100.1h1.4v.4h-1.4M110.5 101h1.4v.4h-1.4"/>
<path d="M110.5 101.9h1.4v.4h-1.4M110.5 102.8h1.4v.4h-1.4M110.5 107h1.5v.4h-1.5M110.5 106.1h1.5v.4h-1.5M110.5 107.9h1.5v.4h-1.5M110.5 108.8h1.5v.4h-1.5M110.5 109.7h1.5v.5h-1.5M110.5 110.6h1.5v.4h-1.5M110.5 111.5h1.5v.5h-1.5M139 116.3h1.9v3.1h-1.9zM139.5 116.3a.43 .43 0 0 0 .5 .4 .43 .43 0 0 0 .4-.4M146.9 119.1h-2.2v.8h2.2"/>
<path d="M146.9 117.4h-2.2v.7h2.2M146.9 115.6h-2.2v.7h2.2M146.9 113.8h-2.2v.7h2.2M146.9 112h-2.2v.7h2.2M146.9 110.2h-2.2v.8h2.2M146.9 108.5h-2.2v.7h2.2M146.9 106.7h-2.2v.7h2.2M146.9 104.9h-2.2v.7h2.2M146.9 103.1h-2.2v.7h2.2M146.9 101.4h-2.2v.7h2.2M157.5 119.1h2.2v.8h-2.2M157.5 101.4h2.2v.7h-2.2"/>
<path d="M157.5 103.1h2.2v.7h-2.2M157.5 104.9h2.2v.7h-2.2M157.5 106.7h2.2v.7h-2.2M157.5 108.5h2.2v.7h-2.2M157.5 110.2h2.2v.8h-2.2M157.5 112h2.2v.7h-2.2M157.5 113.8h2.2v.7h-2.2M157.5 115.6h2.2v.7h-2.2M157.5 117.4h2.2v.7h-2.2M150.5 120.6a1.71 1.71 0 0 1 1.7-1.7 1.71 1.71 0 0 1 1.7 1.7"/>
<circle cx="172.8" cy="58.1" r="2.31"/>
<circle cx="172.8" cy="123.6" r="2.31"/>
</g>
<g fill="none" stroke="#d52106" stroke-width=".35">
<path d="M86.3 48.3h-.1a.18 .18 0 0 0 0 .3 .18 .18 0 0 0 .2 .1 .18 .18 0 0 0 .1-.3l-.2-.1"/>
<circle cx="139.3" cy="116.9" r=".11"/>
</g>
<circle cx="108.3" cy="141.7" r=".28" fill="#d52106" stroke="#d52106" stroke-width=".35"/>
<path d="M130.2 99.4l1 1 .6-.6 2 2M129 100.6l1 1-.7 .7 2 2" fill="none" stroke="#d52106" stroke-width=".42"/>
<path d="M132.8 68.6h.1M155.7 137.7l-.1 .1" fill="none" stroke="#d1cf3f" stroke-width=".35"/>
<g fill="none" stroke="#000100" stroke-width=".35">
<path d="M49.2 38.3h139.9v104.9h-139.9zM73.9 65.3h3.2M75.5 60.6v7.6M51.9 83.6h5.7M52 95.4h5.7M54.1 82.4v2.4M54.2 94.2v2.4M78.7 134.4h2.4M79.9 132.2v5.7M82.9 134.4h2.4M84.1 132.2v5.7M154.6 136.5h2.4"/>
<path d="M155.8 132.9v5.7M159.1 136.6h2.4M160.2 133.1v5.7"/>
</g>
<path d="M74.1 63.2h2.8l-1.4 2.4zM53.9 83.6l1.8-1v2.1zM54 95.4l1.7-1v2.1zM79.9 134.2l1 1.8h-2zM84.1 134.2l1 1.8h-2zM154.7 134.9h2.1l-1 1.8zM159.2 135h2.1l-1.1 1.8z" fill="#000" stroke="#000100" stroke-width=".35"/>
<g font-size="4.2" fill="#000100">
<text x="50" y="36.9">HP85 Disk -03b</text>
<text x="154.9" y="36.5">March 15, 2020</text>
</g>
<g font-size="3.2" fill="#000100">
<text x="57" y="48.7">GND</text>
<text x="108.2" y="48.3">ISP</text>
<text x="139.6" y="50.9">U2</text>
<text x="120.2" y="63.8">U1</text>
<text x="150" y="88.9">U4</text>
<text x="175.8" y="89.2">PL1</text>
<text x="68.4" y="92.5">U9</text>
<text x="75.4" y="101.3">U10</text>
<text x="105.4" y="99.9">U8</text>
<text x="104.6" y="108.6">U12</text>
<text x="129.9" y="112.9">U5</text>
<text x="150.1" y="118.7">U3</text>
<text x="81.3" y="121.7">U7</text>
<text x="100" y="129.6">J3</text>
<text x="124" y="129.1">BT1</text>
<text x="56.8" y="137.9">GND</text>
</g>
<g font-size="2.8" fill="#000100">
<text x="76.1" y="42.8">S1</text>
<text x="107.5" y="43.5">1</text>
<text x="61.8" y="61.2">J1</text>
<text x="53.2" y="120.2">J4</text>
<text x="144.5" y="136.8">J10</text>
</g>
<g font-size="2.8" fill="#e98508">
<text x="100.9" y="83.5">HP85Disk</text>
<text x="100.8" y="89.8">Jay Hamlin</text>
<text x="100.9" y="86.7">Mike Gore</text>
<text x="100.9" y="93.2">Board Rev 03</text>
</g>
<g font-size="2.5" fill="#000100">
<text x="83.6" y="51.6">U11</text>
<text x="49.7" y="89.2">5V0</text>
<text x="49.5" y="101.5">3V3</text>
</g>
<g font-size="2.5" fill="#f97618">
<text x="139.1" y="55.4" transform="rotate(-90 139.1 55.4)">8</text>
<text x="104" y="107.3">8</text>
<text x="157.8" y="118.7" transform="rotate(-180 157.8 118.7)">8</text>
</g>
<text font-size="2.5" fill="#d52106" x="104.1" y="98.6">8</text>
<g font-size="2.1" fill="#000100">
<text x="89.1" y="41">R7</text>
<text x="133.1" y="40.8">C5</text>
<text x="161.4" y="41">C6</text>
<text x="92" y="42.9">R3</text>
<text x="101.5" y="42.3">J2</text>
<text x="170.3" y="45.2">U6</text>
<text x="114.8" y="49.5">R36</text>
<text x="124" y="52.7">C2</text>
<text x="85.5" y="59.8">R58</text>
<text x="89.9" y="60" transform="rotate(90 89.9 60)">R56</text>
<text x="92.4" y="60" transform="rotate(90 92.4 60)">R57</text>
<text x="95.6" y="59.8" transform="rotate(90 95.6 59.8)">R55</text>
<text x="150.5" y="59.9" transform="rotate(90 150.5 59.9)">R11</text>
<text x="153.2" y="57.8" transform="rotate(90 153.2 57.8)">R10</text>
<text x="158.3" y="59.9" transform="rotate(90 158.3 59.9)">R8</text>
<text x="76.6" y="60.3">D2</text>
<text x="104.4" y="63.8">C3</text>
<text x="110.7" y="63.4">C9</text>
<text x="134.3" y="65.7">C10 C1</text>
<text x="139.5" y="60.8">R13</text>
<text x="144.4" y="62.9">R25</text>
<text x="155.6" y="61.2" transform="rotate(90 155.6 61.2)">R9</text>
<text x="107.7" y="69.7">Y2</text>
<text x="149.5" y="70.3">R26</text>
<text x="68.7" y="73.1">C14</text>
<text x="102.1" y="73.6">C4</text>
<text x="103.6" y="75.6">R19</text>
<text x="140.8" y="74.1">R4</text>
<text x="147.2" y="72.3">R27</text>
<text x="49.8" y="81.8">LED3</text>
<text x="76.8" y="81.9">R1</text>
<text x="103.5" y="78.2">R20</text>
<text x="120.7" y="79.1">C8</text>
<text x="132.7" y="79.5">R33</text>
<text x="132.9" y="82.4">R5</text>
<text x="62.7" y="85.6">R23</text>
<text x="84.7" y="88.8">C12</text>
<text x="132.7" y="85.5">R29</text>
<text x="132.7" y="88.3">R28</text>
<text x="139.5" y="89.3">R34</text>
<text x="49.7" y="93.8">LED4</text>
<text x="76.6" y="94">R49</text>
<text x="82" y="92">+</text>
<text x="126.5" y="94.7">Y1</text>
<text x="62.9" y="99.8">R24</text>
<text x="67.5" y="100.8">C13</text>
<text x="79.3" y="98.7">C15</text>
<text x="83.3" y="96.2">C21</text>
<text x="117.1" y="99.6">C25</text>
<text x="141.9" y="96.4">R35</text>
<text x="150.6" y="96.4">C22</text>
<text x="66.2" y="106.4">F2</text>
<text x="84.6" y="104.1">+</text>
<text x="117.1" y="104.6">C24</text>
<text x="122.7" y="107.8">R18</text>
<text x="61.6" y="108.6">C11</text>
<text x="70.7" y="111.8">+</text>
<text x="72.1" y="108.2">C17</text>
<text x="87.4" y="112.7">R31</text>
<text x="95.6" y="108.5">C19</text>
<text x="122.7" y="113.6">R12</text>
<text x="122.7" y="110.8">R16</text>
<text x="66" y="119.2">R22</text>
<text x="66" y="117.3">R21</text>
<text x="87.3" y="116.4">R30</text>
<text x="122.7" y="116.3">R54</text>
<text x="138.6" y="115.4">Q1</text>
<text x="89.8" y="120">C23</text>
<text x="138.9" y="123">C18</text>
<text x="147.8" y="125.2">R15</text>
<text x="155.4" y="124.1">C7</text>
<text x="69.1" y="131.5">C20</text>
<text x="78.7" y="131.6">C16</text>
<text x="81.9" y="129.1">R52</text>
<text x="91.2" y="127.6">R17</text>
<text x="149.2" y="128">R14</text>
<text x="158.9" y="129.6">R2</text>
<text x="159.9" y="126.7">R53</text>
<text x="88.7" y="135">R6</text>
<text x="153.2" y="137.1" transform="rotate(90 153.2 137.1)">LED1</text>
<text x="157.8" y="137.1" transform="rotate(90 157.8 137.1)">LED2</text>
<text x="79.2" y="142.3" transform="rotate(-90 79.2 142.3)">LED5</text>
<text x="83.4" y="142.2" transform="rotate(-90 83.4 142.2)">LED6</text>
</g>
<text font-size="2.1" fill="#e98508" x="165" y="138.1">03/15/2020</text>
<g font-size="1.8" fill="#000100">
<text x="139.5" y="80.1">DC</text>
<text x="139.5" y="82.1">PE</text>
<text x="139.5" y="83.9">TE</text>
<text x="139.6" y="78.2">SC</text>
</g>
<g font-size="1.4" fill="#000100">
<text x="94.2" y="115.5">0Ω IN R31 FOR 3.3V QUIIC I2C</text>
<text x="94.2" y="117.1">0Ω IN R30 FOR 5.0V QUIIC I2C</text>
</g>
<g font-size=".6" fill="#f97618">
<text x="140.6" y="119.5" transform="rotate(-90 140.6 119.5)">) 00 &quot;9 :;</text>
<text x="140.6" y="118.4" transform="rotate(-90 140.6 118.4)">:</text>
</g>
</svg>
